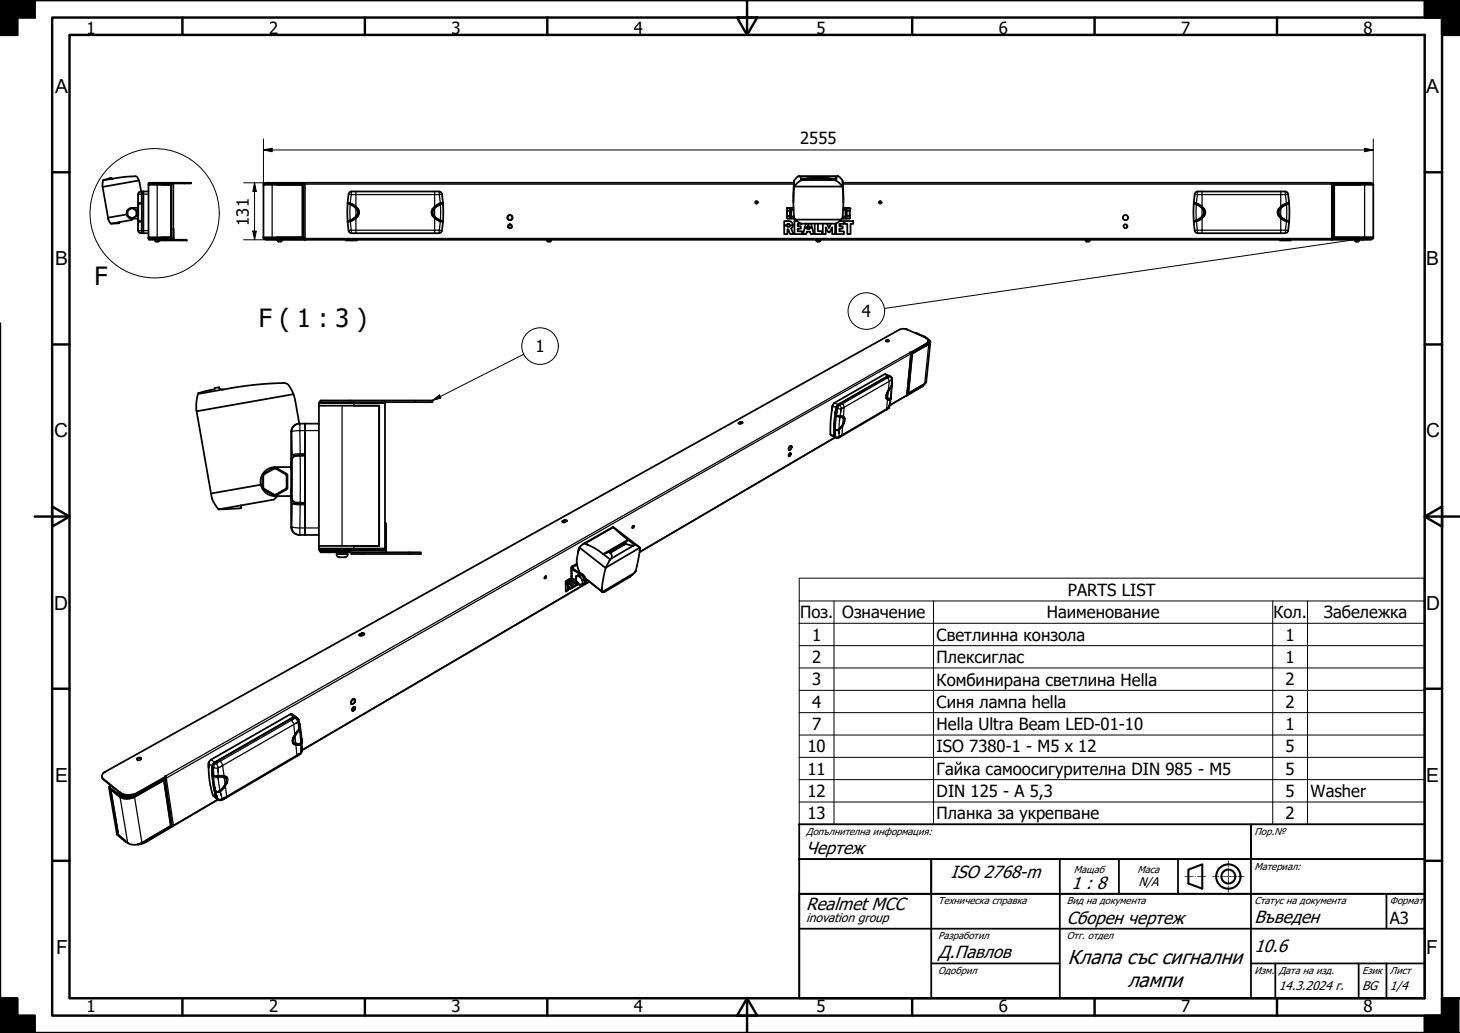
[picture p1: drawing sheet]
<svg xmlns="http://www.w3.org/2000/svg" width="420mm" height="297mm" viewBox="0 0 420 297" stroke-linecap="round" stroke-linejoin="round" font-family="sans-serif">
<!-- layer: Visible (ISO) -->
<g fill="none" stroke="#000" stroke-width=".51">
<path d="M29.5 53.7l1.6 8.9M29.7 51.9l-.2 1.8 10.5-1.8M32.4 51.4l-.4-.3-2.3 .8M32.4 51.4l4.1-.6 2.6-.1 .9 1.2 .6 3.2h2.1M32.4 51.4l-2.7 .5M39.7 59.8h-1.7a1.56 1.56 0 0 0-1.6 1.5 1.56 1.56 0 0 0 1.6 1.6h1.7M40.6 55.1a.88 .88 0 0 0-.9 .8v10.3a.88 .88 0 0 0 .9 .9M41.2 58.3v-3.2v12h1.5M41.2 58.5l-1.3 .2-.2 1.3M41.2 58.6v5M42.7 53.1h6.5v15.1h-6.5zM42.9 52.6l-.1 .2"/>
<path d="M42.9 52.6h12.1v.2h-12.1l-.2 .3M42.9 52.6v.2M46.5 53.1h2.7v15.1h-2.7M49.9 52.8v15.8l-7.2-.1M75.8 53.1h11.3v15.1h-11.3zM75.9 52.8l-.1 .3M75.9 52.8h11.5v15.8h-11.5M76.5 52.8v-.2h11.2v.2h-.3M79.6 53.1h7.5v15.1h-7.5M87.7 52.6h140.8M87.7 52.8h.1M87.8 52.6v.3h-.4"/>
<path d="M100 58.6v3.7l.2 1.4M100.1 58.3l-.1 .3M100.2 58.5l-.2 .1M100.3 55.8l-.2 2.6a4.6 4.6 0 0 1 2.8 1.8M101.2 55.1l-.6 .2-.3 .5M101.2 55.1h25.1l.6 .2 .3 .5 .3 2.5M102.6 59.8l.3 .4M124.9 59.8l-.3 .4M127.3 58.5l.2 .1M127.5 58.3l-.1 .1a4.4 4.4 0 0 0-2.8 1.8M127.5 58.3v.3M127.5 58.6v5"/>
<path d="M226.4 59.9v2.8M227.3 59.8h.4v3.1h-.4zM227.3 59.8l-.8 .1M227.7 59.8h.6M228.5 52.6l-.2 5.6M228.6 51.9v1.7M228.6 53.7a30.8 30.8 0 0 0 .1 9.2l.3 .2M228.6 53.6h13.8M229.8 50.7a.63 .63 0 0 1 .7 .7M229.8 50.7l-.2 .1a2.35 2.35 0 0 0-1.1 1.8M229.8 50.7h11.4M230.5 51.9l-1.1 .7-.8 1"/>
<path d="M230.5 51.4l4.4-.2 5.6 .2M230.5 51.4v.5M231.1 51.8h8.8M231.1 51.8l-.6 .1M232.3 51.4l-1.2 .4M232.3 51.4h6.4M238.7 51.4l1.2 .4M239.9 51.8l.6 .1M240.5 51.9l.8 .5 1.1 1.2M240.5 51.4v.5M241.2 50.7a.63 .63 0 0 0-.7 .7M241.2 50.7l.2 .1a2.35 2.35 0 0 1 1.1 1.8"/>
<path d="M242.5 53.7a30.8 30.8 0 0 1-.2 9.2l-.2 .2M242.5 51.9l-.1 1.7M242.5 52.6h152.1v.2M242.5 52.6l.2 5.6M242.7 59.8h.6M243.3 59.8v3.1h-1M243.3 59.8h.4v3.1h-.4M243.7 59.8l.9 .1-.2 2.9M343.5 58.6v3.7l.2 1.4M343.6 58.3l-.1 .3M343.7 58.5l-.2 .1M346.1 59.8l.3 .4"/>
<path d="M368.8 59.5l-.7 .7 .3-.4M370.9 58.5l.1 .1M371 58.3l-2.3 1.2M371 58.3l-.4-2.8-.8-.4h-25.1a.85 .85 0 0 0-.9 .7l-.2 2.6a4.6 4.6 0 0 1 2.8 1.8M371 58.3v.3M371 58.6v5M383.2 52.8h.1M383.2 52.6v.3h.4M383.3 52.6v.2h.3M383.6 52.8v15.8h11.5l.1-.4M383.6 52.8h11.5l.1 .3M383.9 53.1h11.3v15.1h-11.3z"/>
<path d="M391.4 53.1h-7.5v15.1h7.5M34.3 63.9l-2.4 .4M36.4 61.7l-5.3 .9 .2 .7a1.36 1.36 0 0 0 1.9 1l1.2-.1-.1-.3M36.6 60.7l.1 1.4 1.3 .7 1.3-.7v-1.4M36.8 60.5l-.2 .2M36.8 60.5l1.2-.7 1.2 .7M38.3 62.9l-.5 .4-3.5 .6M39.2 60.5l.1 .2M39.7 62.1l.2 1.4 1.3 .2M40.6 67.1h.1M41.2 63.8v3.3h-.5M42.7 68.5l.2 .4"/>
<path d="M42.7 68.2v.3M42.9 68.6l.2 .2M44.6 68.6v.2M44.7 69.2l.2 .3M44.9 68.9v.2M44.9 69.5h.6M45.6 68.9v.2M45.8 69.1l-1.2 .1M45.8 69.1v.1M45.8 69.2l-.3 .3M45.9 68.6v.2M46.2 68.9v.2h7.5v-.2h-10.8v-.1h7.1v.1"/>
<path d="M49.8 68.6l-.2 .2M49.9 65.8v3M75.8 68.2l.1 .4M79.9 68.6v.2M79.9 69.1h1.2M79.9 69.1v.1M79.9 69.2l.3 .3M80.2 68.9l-.1 .2M80.2 69.5h.6M80.8 68.9l.1 .2M81.1 69.2l-.3 .3M81.1 69.1v.1"/>
<path d="M81.1 68.6v.2M87.4 68.6h.4v.3M87.7 68.9v-.1h-11.2v.1h306.8M87.7 68.8h.1M99.6 68.9v.2h3.1v-.2M100 63.6l.1 .2M100.1 63.8l.2 2.5M100.2 63.7l-.1 .1M100.3 66.3l.3 .5 .6 .3M102.9 60.2l.3 1-.3 .7M102.9 61.9l-1.3 1.2-1.4 .6M102.9 61.9l-.3 .4"/>
<path d="M124.6 61.9l1.3 1.2 1.5 .6M124.6 61.9l.3 .4M124.6 60.2l-.3 .7 .3 1M127.4 63.7l.1 .1M127.5 63.8l-.3 2.5-.3 .5-.6 .3h-25.1M127.5 63.6v.2M127.5 63.6l-.2 .1M146.1 63l.7 .3 .6-.3-.6 .3zM146.2 62.9h-.1M146.3 62l.4-.2-.5 .4-.1 .7-.1-.5zM146.4 64.6h.3l-.4 .2v.5zM146.7 64.5v.1"/>
<path d="M146.8 64.5l.4 .3 .1 .5-.1-.5zM146.8 61.8l.6 .4v.7a.85 .85 0 0 0-.6-1.1zM146.8 64.5v.1M147.2 65.4l-.4 .2-.5-.2 .5 .2 .4-.2M157.4 69.2l.3 .3M157.4 69.1h1.2M157.4 69.1v.1M157.7 68.9l-.1 .2M157.7 69.5h.6M158.3 68.9l.1 .2M158.6 69.2l-.3 .3M158.6 69.1v.1"/>
<path d="M226.5 62.7l.1 .1M226.6 62.9h.7M226.9 63.6h-1.2v1.2h.9v-.5l.5 .1 .2 .4h.9l-.4-.9-.8-.3M227.7 65.7l.7 1.6h-1l-.6-1.4h-.2v1.4h-.9v-2.4h.9v.3h.5l.2-.3h.9l-.5 .8M227.7 62.9h1M227.7 60.4h.7M227.7 62.3h.8M229 63.1l1.5 1.2h10l1.6-1.2M229 63.1h13.1M229.4 63.6h-.8v3.7h2.3v-.8h-1.3v-.7h.9v-.7h-.9v-.7l1.2-.1M231.6 65.5h.8l-.1 .4h.7l-.1-.4h.8l.5 1.8h-.9l-.2-.7h-.9l-.2 .7h-.9zM231.9 64.3l-.3 1h.9l.1-.8 .2 .8h.9l-.3-1"/>
<path d="M234.5 64.3v3h2.1v-.8h-1.2v-2.2M234.9 69.1h1.2M234.9 69.1v.1M234.9 69.2l.3 .3M235.2 68.9l-.1 .2M235.2 69.5h.6M235.8 68.9l.1 .2M236.1 69.1v.1M236.1 69.2l-.3 .3M236.8 64.3v3h.8v-1.9l.8 1.4h.4l.7-1.4v1.9h.8v-3M238 64.3l.5 1.3 .6-1.3M241.6 63.6h1.2v.8h-1.2v.7h.9v.7h-.9v.7h1.3v.8h-2.3v-3.1"/>
<path d="M242.5 62.3h.8M242.6 60.4h.7M243.1 63.6h2.5v.8h-.8v2.9h-1v-2.9h-.7zM243.7 62.9h.8M312.4 69.2l.3 .3M312.4 69.1h1.2M312.4 69.1v.1M312.7 68.9l-.1 .2M312.7 69.5h.6M313.3 68.9l.1 .2M313.6 69.2l-.3 .3M313.6 69.1v.1"/>
<path d="M343.5 63.6l.1 .2M343.6 63.8l.3 2.8 .8 .5h25.1l.8-.5 .4-2.8M343.7 63.7l-.1 .1M346.4 60.2l.3 1-.3 .7M346.4 61.9l-1.3 1.2-1.4 .6M346.4 61.9l-.3 .4M368.1 60.2l-.3 .7 .3 1M368.3 68.9v.2h3.2v-.2M368.4 62.3l-.3-.4 .7 .7M368.7 62.6l.9 .7 1.3 .4M370.9 63.7l.1 .1M371 63.6v.2"/>
<path d="M371 63.6l-.1 .1M383.2 68.8h.1M383.3 68.8h11.3v.1h-11.3zM383.6 68.6h-.4v.3M389.9 68.6v.2M389.9 69.1h1.2M389.9 69.1v.1M389.9 69.2l.3 .3M390.2 68.9l-.1 .2M390.2 69.5h.6M390.8 68.9l.1 .2M391.1 69.1v.1"/>
<path d="M391.1 69.2l-.3 .3M391.1 68.6v.2M255 98l.8 .1M255.5 97.8a.31 .31 0 0 0-.4-.1 .31 .31 0 0 0-.1 .5h.6l.2-.1-.2-.2M260.9 94.7l.2 .1-1.2-.3-1.1 .3-228.5 127.1M261.1 94.8l4.9 2.1M263.5 95.8l2.5 1a1.71 1.71 0 0 1 1.3 1.5v-.1M266.3 97.1l-.3-.2a1.01 1.01 0 0 1 1 .8 1.01 1.01 0 0 1-.5 1.1l-4.4 2.6M266.6 99.3l-4.1 2.4-1.1 11.4 4-2.3M267 98.4l.1-.1-.6 .7-4.4 2.5 .1 .2M267.1 98.1v.2M267.2 97.8a.58 .58 0 0 1 .3 .5 .58 .58 0 0 1-.3 .5l.1-.1"/>
<path d="M267.2 97.6l-.2-.1a.77 .77 0 0 1 .7 .6 .77 .77 0 0 1-.4 .8l-4.8 2.8-1.1 11.4 4.7-2.7M267.3 98.3l-.1 .5-.6 .5 .2-.1M267.7 98.4l-1.1 11.4-.5 .6 .2-.1M56.6 118.3l4.1 23.6M57 113.3a12.1 12.1 0 0 0-.4 5l27.9-4.9M64.2 112l-1-.2-.1-.4-1.3 .2-.1 .3-3.6 .9-1.1 .3v.2M64.2 112a83.9 83.9 0 0 1 18.2-1.7 7.3 7.3 0 0 1 2.6 4.9l1.1 6.6M64.2 112l-7.2 1.3M91.8 116.7h17.3v40.3h-17.3zM92.1 115.6h32.4v-.4h-32.2v.4M92.1 115.7l-.3 .1v.9M92.3 115.3l-.4 .5"/>
<path d="M101.8 116.7h7.3v40.3h-7.3M110.8 115.6v42.4h-18.7M239.4 117.8l.2-1.1-.6 5.2 .1 3.2M240.3 119.5l-.3 3.8 .1-.9M240.3 119.3h.1M240.4 119.4h-.1M240.4 119.3l.3 .2M240.5 118.3l-.2 1 .3-2.1-.5 4.2-.1 4v-1M240.9 119.6l.5 .1M241.7 119.7h-.3h.7l.6 .3-.2-.1M254.5 107.6l-14.4 8.3-.5 .8v-.1M254.6 107.6l1.3 .5"/>
<path d="M255 117.9l-13.7 8 .4-.2M255.1 114.4l.3 .3-.2-.1M255.2 113.1l-.2 1.2M255.4 114.7l.1 .1M255.6 108.1l-14.4 8.3-.6 .8 .1-.1M255.7 112.3l-.5 .8 .1-.2M255.7 117.4l-.7 .5 .3-.2M255.7 108.1h.2M255.9 108.1l.6 .4 .2 .5v-.2M256 116.9l-.3 .5 .1-.1M256.2 114.8h-.7h.2M256.3 114.7l-.3 2.2 .1-1"/>
<path d="M256.6 111l-.9 1.3 .1-.2M256.7 110.8l-.4 3.9 .1-.9M256.7 109v1.8v-.9M260.9 113.7l-.1 .1M261.1 113.5l4.3-2.5-4.5 2.6M261.9 101.3v.1M262 101.5l-.1-.1 .2 .4M262.2 101.4l.1 .1M262.3 101.6l-1.2 11.9 1.1-11.8M265.7 110.9v-.1l-.5 .4-9.2 5.4M266 110.5l-.6 .5 .2-.1M75.1 139.4l-14.4 2.5 .3 1.5 .4 .9 1.5 2.2 6.5-.4-.1-.8"/>
<path d="M78.8 134.5l-3.2 2-.1 3.7 .4 .6 2.9 1.7h.7M79.5 134.5l2.9 1.7 .3 .6v3.6l-3.2 2.1M79.5 134.5h-.7M83.8 134.3h-4.7a4.2 4.2 0 0 0-4.1 4.2 4.2 4.2 0 0 0 4.1 4.1h4.7M83.8 124.1v27.4M86.1 121.8a2.34 2.34 0 0 0-2.3 2.3M86.1 121.8h5.7M87.8 130.5v-8.7v32h4M87.8 130.9h-1.4a1.84 1.84 0 0 0-2.3 1l-.3 3.1M87.8 131.1v13.4M212.6 121.6l.3 .3 .7-.3M213 121.5l-.4 .2"/>
<path d="M213.1 121.4l.5 .2a.34 .34 0 0 0-.2-.4 .34 .34 0 0 0-.4 .1l-.4 .2M227.5 130.4l-.2 .5-.3 .3M227.6 130.5a.43 .43 0 0 0-.6 .1 .43 .43 0 0 0 .2 .6l.4-.6M227.7 128.3l-.2 .7-.5 .4M227.8 128.4v.2a.41 .41 0 0 0-.4-.4 .41 .41 0 0 0-.4 .5 .44 .44 0 0 0 0 .7 .44 .44 0 0 0 .7-.4l.1-.4M239.1 125.2l1.5 .7M240 123.5v1.9v-.9M240 123.3l.4 .3M240 125.4l.1 .2M240.1 123.4l-.1 .1M240.4 125.8l-56.4 33M240.5 123.6l.5 .1"/>
<path d="M241.2 123.5l-.1 .1M241.3 125.9h-.7h.1M242.7 120l.1 .1M242.8 121.6l-.7 1-.9 .9 .2-.1M242.8 120.3l.2 .5-.2 .8v-.2M69.3 145.3l-6.4 1.2M79.9 142.6l-1.1 1.1-9.5 1.6M83.8 140.7v1.4a2.57 2.57 0 0 0 1.1 2.5l2.9 .2M87.8 145.1v8.7h-1.5a2.35 2.35 0 0 1-2.5-2.3M91.8 157.7v.1M91.8 157v.7M91.8 157.8l.5 .9"/>
<path d="M91.8 157.6l.3 .4M92.3 158l.5 .3M96.8 158v.3M96.9 159.4a.79 .79 0 0 0 .8 .8h1.6M96.9 159.4h3.1a.79 .79 0 0 1-.8 .8M97.6 158.8l-.1 .5M99.3 158.8l.1 .5M100.1 158v.3M101.1 158.8v.5h20v-.5h-28.8v-.5h18.8v.5M110.6 158l-.5 .3M110.8 150.5h.3v7.3M111.1 157.8l-.1 .5"/>
<path d="M161.9 149.9a.38 .38 0 0 0 .2 .4 .38 .38 0 0 0 .4-.1l.5-.3M161.9 149.8l.6-.3a.31 .31 0 0 1 .4 0 .31 .31 0 0 1 .1 .4l.1-.1M162.4 149.7l-.5 .3M162.5 149.7l.6 .1M166.3 159l.3-1a8.4 8.4 0 0 0 .2 6.6l-.2-.4M166.6 157.7v.3l.2-.6 7.5 5.8M167.7 156.5l-.9 .9 .1-.2M168.4 156.3l-.7 .2 .1-.1M169.1 156.6l-.7-.3a18.7 18.7 0 0 1 5.2 3l2 1.6 .4-.4M175.2 158.7l-1.5 .6M175.7 159.1l.3 .4v1M176.4 151.5l-8.6 4.9"/>
<path d="M176.4 151.5l4.3 3.7-.6-.5M176.4 151.5l7.4 5.7M179.2 156.8l.9-.5-4.5 2.7 4.5-2.7 2.1 .6h-.3M179.8 156l-4.6 2.7 .9-.6M180.7 155.2h.1M180.7 155.2l-.9 .8 .3-.2M180.7 155.2l2 1.5M182.3 151.3l-.4 .5M182.4 151.3v.1a.26 .26 0 0 0-.4 0 .26 .26 0 0 0 .2 .4l.2-.4M182.7 156.7l.9 .3 .5 .5-.1-.1M182.7 156.7l-6.7 3.8M184.1 158.4l.1-.8-1.3 6.6"/>
<path d="M184.2 157.6l-9.9 5.6M157.1 165.8l-.4 .5M157.2 165.8v.1a.27 .27 0 0 0-.4 0 .27 .27 0 0 0 .2 .4l.2-.4M163.3 167.8l.2 .2M163.3 167.2l.1 .1M163.3 167.6l.2 .1M163.3 168.5l.2 .1M163.3 169.7h.2M163.6 167.1l-.3 .1v.4l-.5 .3M163.6 168.5h-.3v1.2l-.5 .3M163.7 167.1h-.1M163.7 167.1l.2 .1"/>
<path d="M163.9 167.6l-.4 .4v-.2l-.7 .4v1.9l.7-.4v-1.1l.1-.1 .4 .9 .7-.4-.6-1.1M163.9 167.5l.7-.4-.4 .9 .1-.2M164.1 167.9l.5 1-.6 .4M164.4 166.5l.1 .4M164.4 163.3v2.5l.3 .5-.2-.1M164.4 167.4v-.2l-.3 .7M164.5 166.9l-.6 .5-.1-.3M164.5 166.9l-.6 .3M164.5 163l.2-.1a.44 .44 0 0 0-.3 .4 .44 .44 0 0 0 .2 .4l2.7 1.6M164.6 166.8v.2a.51 .51 0 0 0-.3-.6 .51 .51 0 0 0-.6 .2l-.9 .5v1l.7-.4 .1-.6M164.6 168.9l.1 .1M164.7 166.3l1.1 .6"/>
<path d="M164.9 166.4v2.5l1.6-1M164.9 163.6l2.7 1.5M165.4 167.2h.2M165.8 167.1v-.2l-.4 .3 .2 .7M165.8 167.1l.8 .9M165.9 167.1l-.3 .1v.7l.6-.4M166 162.1l-1.3 .8M166.1 162.4l-1.3 .7v.4M166.4 167.7v.2l-1.5 .8M166.4 167.9l.1 .1M166.4 165.4l-.6 .3v1.2M166.4 165.3v.1"/>
<path d="M166.7 164.5v.1M167.3 165.3h-.9M167.4 165.4l.9 1.1M167.5 165.4l-.2-.1a1.76 1.76 0 0 1 .7 2.7h-.2M167.8 165.2l-.2-.1 .5 .5a1.42 1.42 0 0 1 0 2.3M168.2 167.8l-.6 .3h-.9M168.3 166.6v1.1M168.7 166.8l.2-.1 4.5 3.5M168.8 166.6l4.5 3.6-.1-.1M169.6 167.3l-82.8 48.5M174.3 163.3l-1.2 6.7 .1-.9M175.4 161.1l.2-.2-1.3 2.3"/>
<path d="M181 166l-7.1 4.2-.5 .1M182.6 164.7l-1.6 1.3 .4-.3M182.6 164.7l-9.3 5.5M182.8 164.5l.1-.3-.3 .5M103.5 182.4a.4 .4 0 0 0 .2 .5 .4 .4 0 0 0 .5-.1l.5-.3M103.6 182.4l.5-.3a.41 .41 0 0 1 .5-.1 .41 .41 0 0 1 .2 .4M104.1 182.3l-.6 .3M104.2 182.2l.6 .1M40.4 217.9h.1a.58 .58 0 0 0-.7-.1 .58 .58 0 0 0-.3 .8 .6 .6 0 0 0 .8 0 .6 .6 0 0 0 .2-.7M40.6 218.2a.77 .77 0 0 0-1.2 .2l.1-.1M83.4 205.5l-22.7 12.9-.5 .5-.2 .6v-.2M83.6 205.4l-.2 .1 .6-.2 1.2 .8"/>
<path d="M84.4 212.2a1.1 1.1 0 0 0 .1 1.4l-.1-.1M84.5 213.6h.1M84.5 206.2l-22.7 13-.5 .5-.2 .6v-.2M84.6 213.7l-.1-.1 .3 .2M84.7 206.1l-.2 .1 .7-.1M84.9 211.3l-.5 .9 .1-.2M85.2 206.1l.7 .9v-.2M85.3 217.5l-21.4 12.5 .6-.3M85.9 207l.5 2-.2-1M86.2 209.5l-1.3 1.8 .1-.3M86.4 209.3l-.2 .2 .1-.1M86.4 209l.4 4.5v-1.1"/>
<path d="M86.4 216.8l-1.1 .7 .6-.3M86.7 213.8l-1 .2-.9-.2 .2 .1M86.8 213.6v2.4l.1-1.1M86.8 213.6v.1M86.8 216l-.4 .8 .2-.2M86.8 213.5v.1M101.1 202.4h.1M101.1 202.3l.1 .1M101.3 204.2v.1M101.3 201.3l.2-.2a.95 .95 0 0 0-.5 1.3M101.4 204.3h.1M101.4 204.3v.1"/>
<path d="M101.5 201.1v.1M101.5 201.2a.91 .91 0 0 0-.4 1.1l-.1 .1M101.6 203.5l.1-.1-.4 .5v.4M101.6 201.2a.42 .42 0 0 1 .5-.1 .42 .42 0 0 1 .1 .6v-.2M101.7 203.4h.1M101.7 203.5l-.4 .7M101.7 201.1l-.1 .1a.4 .4 0 0 1 .5 0 .4 .4 0 0 1 0 .5M101.7 203.4h.4l.1 .4v-.1M101.8 201l.2 .1M101.9 203.4l.2 .1 .1 .3M101.9 203.3h.1M102 202l.1-.2a.83 .83 0 0 1-1 .6"/>
<path d="M102 201.1l.1 .1M102.1 204l-.7 .3M102.1 201.8h.1a.83 .83 0 0 1-1.1 .6l.1 .1M102.1 203.9h.1M102.2 203.8h.1M102.2 203.9l-.7 .5M29.3 223.4l.4 .7-.1-.1M29.7 224.1l4.8 3.9M30 222.1l.3-.2a1.21 1.21 0 0 0-.6 2.1l4.8 3.8M31.3 226.4l2.4 13.6M31.9 225.9l-.6 .4M33.7 228.5l-1.9-1.6 2.3 13.2 1.8 1.5"/>
<path d="M33.7 240h.1M34 228.7l-.3-.2a6 6 0 0 0 6.2 0l7.3-4.2 2 13.2-7.2 4.1M34.8 228.1l-.3-.3a5 5 0 0 0 5.2 0l7.9-4.4v-.2v.3l-7.8 4.5a5.1 5.1 0 0 1-5.3 0l.3 .2M38.4 229.3l.3-.1a4.1 4.1 0 0 1-4.2 0l-2.7-2.3 2.3 13.2 2.6 2.2M38.4 229.1a3.6 3.6 0 0 1-3.5 0l.2 .1M38.7 229.2l8.5-4.9 2 13.2-8.3 4.8a4 4 0 0 1-4.2 0l.3 .2M47.3 223.7l2.2 13.8M47.4 223.7h.3M47.6 223.2l.2 .4M47.6 223.4l.1 .3M47.7 223.7h.2M47.8 223.8h-.3"/>
<path d="M49.7 237.4l-7.7 4.6-1.3 .5 .5-.2M49.8 237.5l.1-.2-7.9 4.8-1.2 .5-1.3 .3 .4-.1M60 220.8v-1.3a24.2 24.2 0 0 0 1.4 9.3l-.1-.1M61.1 221.5v1.2v-2.4a27.9 27.9 0 0 0 1.2 9.1l-.6-2M61.1 222.7h.1M61.1 222.9l.6 4.3-.2-1M61.1 222.8l.4 .2M61.4 228.8l1.4 1.1-12.9 7.6M61.6 223.1l-.1-.1 .7 .3M61.7 227.2v.1M61.7 227.3l.4 .2M61.8 227.3l-.1 .1"/>
<path d="M62.2 227.6l-.1-.1 .7 .2M62.3 229.4v.1M62.4 223.2l-.1 .1M62.7 223.2h-.3h1.8M63 230l-.2-.1 .4 .2 .7-.1M63.1 227.5l-.3 .2 .1-.1M64.4 223.2h-.2a1.19 1.19 0 0 1 .9 1.8l.1-.2M65.1 225l-.8 1.4-1.2 1.1 .2-.2M33.7 240l2.3 1.9M36.2 242l-.2-.1 .9 .5M42.1 241.9l-1.8 .7 .5-.1"/>
<circle cx="217.7" cy="58.2" r=".37"/>
<circle cx="253.3" cy="58.2" r=".37"/>
<circle cx="323.9" cy="65.1" r=".56"/>
<circle cx="323.9" cy="62.6" r=".75"/>
</g>
<!-- layer: Visible Narrow (ISO) -->
<g fill="none" stroke="#000" stroke-width=".36">
<path d="M37.9 59.8v.1M37.9 59.9h.1M37.9 59.9l-1.1 .6M38.1 59.8l1.1 .8M39.7 60l.1-1.1v4.3l-.1-1.1M40 58.4h-.2l.3 .1M40.1 58.6l-.3 .3 .1-.2M40.1 58.5l.6 .1v5M40.7 58.3l-.7 .1 .1 .1M40.7 58.3v-2.5l-.9 .1v3.5M40.7 58.3v.3h.5M40.7 58.3h.5"/>
<path d="M42.7 55.8h-2v-.7a1.09 1.09 0 0 0-1 .9M42.7 52.9h7.2M45.2 53.1v15.1M46 52.6v.2M46.5 52.8v.3M53.1 52.6v.2M75.8 52.9h11.6M78.3 53.1v15.1M79.6 52.6v.5M100 58.6l.4-.1 .4 .4-.5-.3M100.1 58.3l.3 .2 .4-.1h-.4M100.3 55.8l.8 .2-.3 2.4 1.6 .9"/>
<path d="M101.2 55.1l-.1 .9h1.3v-.9M102.4 60l-1.6-1.1v4.3l1.6-1.1M102.4 59.3l-.1 .2M102.4 60v2.1M102.4 59.3l.7 .8M102.6 59.8l-.2 .2M124.9 59.8l.2 .2M125.1 60l1.6-1.1v4.3l-1.6-1.1M125.1 59.3l.1 .2M125.1 55.1v4.2M125.1 60v2.1M125.1 59.3l-.7 .8"/>
<path d="M126.3 55.1l.1 .9h-24v3.3M127.2 55.8l-.8 .2 .3 2.4-1.6 .9M127.5 58.3l-.4 .2-.4-.1h.4M127.5 58.6l-.4-.1-.4 .4 .5-.3M226.6 59.8v.7M227.3 59.8l-.9 .1M228.3 59.8v.6M228.5 52.9h-140.7v15.7h295.4v-15.7h-140.6M229.8 50.7h11.4M230.5 51.4h.4M240.2 51.4h.3M242.7 59.8v.6"/>
<path d="M243.7 59.8l.9 .1M244.5 59.8v3.1M343.5 58.6l.4-.1 .4 .4-.5-.3M343.6 58.3l.3 .2 .4-.1h-.4M343.8 55.8l.8 .2-.3 2.4 1.6 .9M344.7 55.1l-.1 .9h1.3v-.9M345.9 60l-1.6-1.1v4.3l1.6-1.1M345.9 59.3l-.1 .2M345.9 60v2.1M345.9 59.3l.7 .8M346.1 59.8l-.2 .2M368.4 59.8l.2 .2"/>
<path d="M368.6 60l1.6-1.1v4.3l-1.6-1.1M368.6 59.3l.1 .2M368.6 55.1v4.2M368.6 60v2.1M368.6 59.3l-.7 .8 .4 .3M369.8 55.1l.1 .9h-24v3.3M370.7 55.8l-.8 .2 .3 2.4-1.6 .9M371 58.3l-.4 .2-.4-.1h.4M371 58.6l-.4-.1-.4 .4 .5-.3M383.6 52.9h11.6M391.4 52.6v.5M392.7 53.1v15.1"/>
<path d="M36.6 60.7v1.3M36.8 62.2l1.1 .6M36.8 62v.1M36.8 60.6v.1M37.9 62.7h.1M39.1 60.6l.1 .1M39.2 62l-.1 .1M39.2 62.2l-1.1 .6M39.2 62h.1M39.2 60.5v.1M39.3 60.7l-.1 1.3M39.7 66.2a1.04 1.04 0 0 0 1 .9v-.8h2"/>
<path d="M39.8 62.8v3.4l.9 .1v-2.5M39.9 63.4l-.1-.2 .3 .3M40.1 63.6l-.3 .2h.2M40.1 63.6l-.1 .2h.7M40.7 63.6h-.6M40.7 63.6v.2M40.7 63.8h.5M40.7 63.6h.5M44.6 69.2h1.2M44.9 69.1h.7M46 68.8v.1M46.5 68.2v.3h-3.8"/>
<path d="M47.5 68.9v.2M49.9 68.5l-3.4 .1M49.9 68.6h.1M52.5 68.9v.2M75.8 68.5h11.6M79.6 68.2v.4M79.6 68.8v.1M79.9 69.2h1.2M80.2 69.1h.6M100.3 63.5l.5-.3-.4 .4h-.4M100.4 63.8h.4l-.4-.2-.3 .2M100.8 68.9v.2"/>
<path d="M101.5 68.9v.2M102.3 62.6l.1 .2M102.4 60l.3 .4M102.4 62.8l-1.6 1 .3 2.4-.8 .1M102.4 62.8v4.3M102.4 62.1l.2 .2M102.7 60.3a1.22 1.22 0 0 1 0 1.5M102.7 61.8l-.3 .3M102.7 61.8l.4 .3M103.1 60.1l.3 1.2-.3 .8M103.1 62.1l-.7 .7M103.1 60.1l-.4 .3"/>
<path d="M124.4 60.1l.4 .3M124.4 62.1l.7 .7M124.4 60.1l-.3 .8 .3 1.2M124.8 61.8l-.4 .3M124.8 61.8l.3 .3M124.8 60.3a1.22 1.22 0 0 0 0 1.5M125.1 62.8l1.6 1-.3 2.4 .8 .1M125.1 67.1v-.9h1.3l-.1 .9M125.1 62.8v3.4h-24l.1 .9M125.1 62.1l-.2 .2M125.1 60l-.3 .4M125.2 62.6l-.1 .2"/>
<path d="M127.1 63.8h-.4l.4-.2 .4 .2M127.2 63.5l-.5-.3 .4 .4h.4M157.4 69.2h1.2M157.7 69.1h.6M226.4 62.1l.9 .1M226.4 62.7l.9 .1M226.6 60.5l-.2 .1M226.6 60.5l-.2 .2M226.6 60.5h.7M227.3 60.7h-.7l-.2 1.3M227.3 62h-.7v.9M228.3 62.3v.6"/>
<path d="M234.9 69.2h1.2M235.2 69.1h.6M242.7 62.3v.6M243.7 60.5l.9 .1M243.7 60.7h.9M243.7 62h.9M244.6 62.1l-.9 .1M244.6 62.7l-.9 .1M312.4 69.2h1.2M312.7 69.1h.6M343.8 63.5l.5-.3-.4 .4h-.4M343.9 63.8h.4l-.4-.2-.3 .2"/>
<path d="M345.8 62.6l.1 .2M345.9 60l.3 .4M345.9 62.8l-1.6 1 .3 2.4-.8 .1M345.9 62.8v4.3M345.9 62.1l.2 .2M346.2 60.3a1.22 1.22 0 0 1 0 1.5M346.2 61.8l-.3 .3M346.2 61.8l.4 .3M346.6 60.1l.3 1.2-.3 .8M346.6 62.1l-.7 .7M346.6 60.1l-.4 .3M367.9 60.1l-.3 .8 .3 1.2"/>
<path d="M368.3 60.3a1.22 1.22 0 0 0 0 1.5M368.3 61.8l-.4 .3 .7 .7M368.3 61.8l.3 .3M368.6 62.8l1.6 1-.3 2.4 .8 .1M368.6 67.1v-.9h1.3l-.1 .9M368.6 62.8v3.4h-24l.1 .9M368.6 62.1l-.2 .2M368.6 60l-.3 .4M368.7 62.6l-.1 .2M369.6 68.9v.2M370.2 68.9v.2M370.6 63.8h-.4l.4-.2 .4 .2"/>
<path d="M370.7 63.5l-.5-.3 .4 .4h.4M383.6 68.5h11.6M389.9 69.2h1.2M390.2 69.1h.6M391.4 68.2v.4M391.4 68.8v.1M263.6 95.8l2.4 1M266 96.8a1.19 1.19 0 0 1 1.1 .8 1.19 1.19 0 0 1-.4 1.3l-.1 .1 .1-.1M266 96.8h.1M266.5 98.8v.2M266.6 99l-4.3 2.5M266.6 99v.1"/>
<path d="M266.6 99.1l-4.3 2.5M266.6 99.1v.2M267.3 98.4v-.1l-.7 .8M267.3 98.9l-1.2 11.5M91.8 116h19M98.4 116.7v40.3M100.6 115.2v.4M101.8 115.6v1.1M119.5 115.2v.4M239.6 116.7l1.4 .7-.3 2.1 .2-1.1M240.1 115.9l1.5 .7M240.3 119.5l.4 .2"/>
<path d="M240.3 119.3l.4 .3M240.7 119.7l.6 .1h-.2M240.7 119.7l-.3 3.8v-.9M240.9 119.5h-.2l.6 .2M241.3 119.8l.3 .1M241.3 119.7v.1M241.4 119.7l1.2 .5M241.6 116.6l.3 .3 .2 .6v-.1M241.6 116.6l-.6 .8 .1-.2M241.7 119.6l-.3 .1M241.8 119.7l-.2-.1 .8 .2M241.9 118.6l.2-1.1-.3 2-.3 .1"/>
<path d="M242.5 116.2l-.1-.1 .3 .4 .2 .6M242.5 117.4l.4-.3a1.66 1.66 0 0 1-1.9 .3l.2 .1M242.7 119.8l-.3 .1M242.8 119.9l-.1-.2 .4 .4M242.9 117.1l-.2 2.6-.9-.2h.2M254.5 107.6l1.5 .7-.7 .4 .4-.2M255.1 114.6l.3 .4-.1-.1M255.1 114.4v.1M255.2 117.5l-.2 .3M255.2 117.5l-12.9 7.6M255.2 113.1h.1M255.2 113.1l-.2 1.4"/>
<path d="M255.2 113.1h.2M255.2 114.3h-.1M255.3 108.7l-13.7 7.9 .4-.2M255.4 114.7v.2M255.4 114.5h-.2M255.4 112.7l.1 .1M255.5 108.8l-.2-.1 .5 .5 .1 .5M255.5 114.8h.1M255.5 114.5l.7 .3M255.6 112.8l-.2 1.6-.2-.4 .2-.9-.1 .2M255.6 112.8l-.2 .3M255.7 112.3h.1"/>
<path d="M255.8 117.2l.1-.1-.2 .3M255.9 109.7l-.2 2.6-.5 .8 .2-.3M255.9 109.7l-13 7.4M255.9 117l-.7 .5 .3-.2M256 115.1h.2l-.8-.1-.2 2.5M256 116.5l4.9-2.9 1.2-11.8-214.2 121.9 2 13.6 12.8-7.5M256.1 108.3h.1M256.1 108.4l.5 .7-.1 1.9 .1-.9M256.2 114.8v.2M256.3 114.9h.1M256.2 109.4l.4-.2-.7 .5M256.3 115l-.4 2.1 .1-1"/>
<path d="M256.3 114.7h.1M256.4 111.5l.1-.1-.9 1.4M256.5 111h.1M256.5 111l-.8 1.3 .2-.4M256.6 111v.3M256.6 111.1l-.4 3.6 .1-.9M256.6 110.9h.1M256.7 110.8l-.1 .1M256.7 109l-.1 .1M261.9 101.4l-214.3 121.8M265.3 111.1l-.1 .1M265.4 111h.1"/>
<path d="M265.4 111l-4.2 2.5M265.4 110.8v.2M266 110.5l-.6 .5 .2-.1M75.5 136.8h.3M75.8 136.8v3.4h-.3M76 136.5l-.1 .3M78.8 134.5l.2 .3-3 1.7-.2-.3M79.3 134.8h-.3M79.5 134.5l-.2 .3 2.9 1.7M82.2 136.5l.2 .3M82.4 136.8h.3M82.4 136.2l-.2 .3"/>
<path d="M82.4 136.8v3.4M83.8 135l.3-3v11.6l-.3-2.9M84.6 130.6h-.5l.7 .4M84.7 131.3l-.6 .7 .1-.4M84.9 131l-.2 .3 1.7-.2v13.4M86.4 130.5l-1.8 .1 .2 .4M86.4 130.5l-.1-6.7-2 .2-.3 .1 .1 6.5-.3 2.7M86.4 130.5v.6h1.4M86.4 130.5h1.4M91.8 123.8h-5.5v-2a2.35 2.35 0 0 0-2.3 2.3h-.2M212.6 121.5v.2M213 121.3v.2"/>
<path d="M227.5 128.2l-.2 .1M239 124.8l1.4 .7M240 123.5l.4 .2M240 123.3l.4 .2M240.3 125.7l-56.3 33M240.4 123.7l.6 .1h-.1M240.4 123.7v1.8v-.9M240.4 123.5h.1M240.4 125.5h1.1l-.2 .1M240.4 125.5l.1 .3M240.4 123.6h.1M240.5 123.6l.5 .1"/>
<path d="M241.3 123.7l-.3 .1M241.3 123.4l-.1 .1M241.4 124.6v-.9l-.1 2.1M241.6 120.8l.1-.8-.3 3.3-.3 .3M242.3 122.8l.2-.3-1.1 1.2h-.2M242.3 125.1l-.1 .3M242.3 125.1l-.8 .4 .4-.2M242.3 122.4h.2M242.6 121.9h.1M242.5 121.9l-1.1 1.4 .2-.1M242.7 120v.2M242.8 121.6h.1"/>
<path d="M242.7 121.6l-.2 .3M242.8 121.6l.1 .1M242.8 121.9l.2-.2-.5 .8-.2 2.6M242.8 121.4l-.1 .2 .2-.9-.2-.4-.2 1.6M243 120.1l-.2 .3M243.1 120.2l-.1 1.5M75.8 140.8l.2-.3 3 1.7-.2 .3M75.9 140.2l.1 .3M79 142.2h.3M79.3 142.2l.2 .3M82.4 140.2l-.2 .3M82.4 140.8l-.2-.3-2.9 1.7"/>
<path d="M82.4 140.2h.3M83.8 151.5h.2a2.35 2.35 0 0 0 2.3 2.3v-2h5.5M83.8 142.3l.3 2.7v6.6l2.2 .2 .1-6.7M84.2 144l-.1-.4 .6 .7M84.8 144.6l-.7 .4h.5M84.8 144.6l-.2 .4 1.8 .1M86.4 144.5l-1.7-.2 .2 .3M86.4 144.5v.6M86.4 145.1h1.4M86.4 144.5h1.4M96.9 159.4h3.1M97.6 159.2h1.7"/>
<path d="M100.6 158.3v.5M101.8 157v.7h-10M104.5 158.8v.5M110.8 157.7h-9v.3M110.8 157.8h.3M117.8 158.8v.5M161.9 149.8v.2M162.4 149.6v.1M176.5 151.7l-8.1 4.6M180.7 155.2l-7.2 4.1M164.6 163.7l.1 2.6M164.9 163v.6"/>
<path d="M165.8 165.8v.1M165.8 165.8v1.1M165.8 167l.8 1M165.9 165.7v.1M166.4 165.3l-.5 .4M166.6 165.8h.1M166.6 165.8h-.7M166.6 165.6v.2M166.7 168.1h.1M166.6 168h.1M166.7 165.6l-.8 .1M166.7 165.6l.2 .1"/>
<path d="M166.7 168.1h.9M166.8 165.7l.7 1.1M166.9 165.7l.7 1M167.2 165.3l-.5 .3M167.4 165.4l-.5 .3M167.5 166.8h.1M167.6 168h.1M167.6 165.1l-.3 .2M167.6 166.7l-.1 .1M167.7 166.9l-.1 1.1M167.7 166.8v.1M167.7 168.1h.1"/>
<path d="M167.7 166.9v1.1l.6-.4M168.2 166.4l-.6 .3M168.3 166.6l-.6 .3M169.5 167.2l-82.7 48.5M103.6 182.4v.1M104.1 182.1v.2M60 219.5l1.4 1.1 .1 2.4-.1-1.2M60.7 218.4l1.5 1.1M62.2 219.5l.6 1.3v-.2M62.2 219.5l-.5 .5-.3 .6 .1-.2M63.5 219l-.1-.1 .7 1.2M83.4 205.5l1.5 1-1.1 .6 .6-.3"/>
<path d="M83.8 207.1l-21.6 12.4 .6-.3M84 207.2l-.2-.1 .7 1.3M84.4 212.2h-.1a1.33 1.33 0 0 0 .2 1.8l-.2-.2M84.4 212.2l.2 .1M84.5 214l.7 .3-.3-.1M84.5 208.4l.3 2.8-.5 1 .2-.3M84.5 208.4l-20.4 11.7M84.6 211.7l.2 .1M84.7 213.6h-.2v.3M84.9 211.3h.1M84.9 211.8l.2 1.9a.9 .9 0 0 1-.4-1.4l-.1 .2M84.9 211.8l-.2 .5"/>
<path d="M85 213.7l-.2 .1M85 206.6l-.1-.1 .7 .9 .5 2.2-.2-1M85.1 206.4l-.2 .1 .7-.1M85.1 208l.6-.4-1.2 .8M85.1 213.9l.1 .3M85.3 213.7h-.2h1.5v.4M85.4 217.1v.4M85.4 217.1l-20.2 11.9M85.9 207l-.2 .6 .1-.1M86 210.2l.2-.2-1.3 1.8M86.2 214.3l.4-.1-1.4 .1 .2 2.8M86.3 209.5l-.1 .4"/>
<path d="M86.4 209.4h.1M86.4 209.3l-1.6 1.9 .3-.4M86.4 209v.1M86.4 209.5v-.1l-.2 .6 .4 3.7-.1-.9M86.4 209.2v.2M86.6 216.5l-.2 .3M86.8 213.9h.1M86.8 213.9l-.2 .3v2.2v-1.1M86.8 216.1l-1.4 1 .6-.3M86.8 213.5l-.1 .2M29.7 224v.1M31.3 226.4l2.4 1.8"/>
<path d="M31.5 226.2l2.2 1.9M33.7 228.2a6 6 0 0 0 6.2 0l-.4 .3M33.7 228.2v.3M33.7 240l2.2 1.9M33.7 228.1v.1M34.5 227.8v.2M34.5 229.2l2.2 13.1-.8-.4 .3 .1M38.7 229.2l2.2 13.1M39.7 227.8l.1 .2M39.8 228.1l.1 .1M39.9 228.2v.3M47.4 223.7l-7.6 4.4a5.9 5.9 0 0 1-6.1 0l.4 .2"/>
<path d="M47.4 223.7h-.1M47.5 223.9l-7.6 4.3M49.6 237.5l-7.5 4.4M61.1 222.7l.4 .3M61.1 222.9l.4 .3M61.2 228.6l1.5 1.1M61.5 223h.1M61.5 223.2l.7 .2h-.2M61.5 223.2l.6 4.3-.3-1.1M61.5 223v.1M61.6 223h-.1l.7 .2M61.7 227.2l.4 .4"/>
<path d="M61.7 227.4l.4 .3M62.1 227.7l.7 .1-.2 .1M62.1 227.7l.6 2-.3-1M62.2 223.3v.1l.6 .1h-.1M62.2 227.6l.5 .1M62.4 223.3h-.1l.5 .2 1.7 .2-.2-.1M62.7 229.7l.7 .2 .6-.2-.2 .1M62.7 229.7v.1M62.7 223.1l-.3 .1M62.8 221.9v-1.1v2.3l-.6 .1h.2M62.8 227.7v.1M62.9 224.5l-.1-1 .5 3.8-.6 .4 .2-.1"/>
<path d="M63.2 227.4l.1-.1-.2 .2M63.3 227.8h-.5M63.4 220.5l.7-.4a2.1 2.1 0 0 1-2.7 .5l.2 .1M63.6 228.7l-.2-1 .5 2.3M64.1 220.1l.4 2.9-1.7 .1 .4-.1M64.4 223.1l-.2 .1M64.5 226.6l.4-.5-1.1 1.3-.4 .3h-.5h.1M64.5 223.3l.1 .3M64.6 226l.2 .1M64.7 223.1l-.2-.1 .7 .3M64.9 225.5h.1M64.8 225.5l-1.5 1.8 .2-.2"/>
<path d="M65.1 224.8l-.1 .3a.92 .92 0 0 0-.5-1.4l.3 1.8M65.1 223.4h-.3l.1 .3M65.1 225l-.3 .5M65.1 225l.2 .1M65.2 225.4l.2-.3-.5 1 .3 2.9M65.2 229v.3M65.2 229l-1.2 .7 .6-.4M65.3 223.5l-.1-.2a1.41 1.41 0 0 1 .2 1.8M35.9 241.6v.3M35.9 241.9h.1M42 242v.1M42 241.6l.1 .3"/>
<path d="M42.1 241.9h.1M42.1 241.9l-1.5 .6 .4-.2"/>
</g>
<!-- layer: Visible (ISO) -->
<g fill="#000">
<circle cx="226.4" cy="59.9" r=".25"/>
<circle cx="230.5" cy="51.4" r=".25"/>
<circle cx="240.5" cy="51.4" r=".25"/>
<circle cx="244.6" cy="59.9" r=".25"/>
<circle cx="101.9" cy="203.3" r=".25"/>
<circle cx="47.4" cy="223.7" r=".25"/>
</g>
<!-- layer: Hatch (ISO) -->
<g fill="#000">
<path d="M0 0h10v5h-5v5h-5z" fill-rule="evenodd"/>
<path d="M410 0h10v10h-5v-5h-5z" fill-rule="evenodd"/>
<path d="M0 287h5v5h5v5h-10z" fill-rule="evenodd"/>
<path d="M410 292h5v-5h5v10h-10z" fill-rule="evenodd"/>
</g>
<!-- layer: Symbol (ISO) -->
<g fill="none" stroke="#000" stroke-width=".29">
<path d="M391.9 68.1l2.6 .1-2.4 .9zM394.5 68.2l-140 20.5M124.5 115.2l2-1.6 .4 .9zM150.7 101.9l-26.2 13.3M230 172.8v-6.5h179.9v6.5M230 172.8h179.9v6.4M230 172.8v64.2h179.9v-57.8M230 179.2h179.9M240 172.8v64.2M268.6 172.8v64.2M366.3 172.8v64.2M376.3 172.8v64.2"/>
<path d="M230 185.7h179.9M230 192.1h179.9M230 198.5h179.9M230 204.9h179.9M230 211.4h179.9M230 217.8h179.9M230 224.2h179.9M230 230.6h179.9"/>
<circle cx="155.4" cy="99.5" r="5.3"/>
<circle cx="249.3" cy="89.4" r="5.3"/>
</g>
<!-- layer: Detail Boundary (ISO) -->
<circle cx="44.5" cy="61.3" r="18.6" fill="none" stroke="#000" stroke-width=".29"/>
<!-- layer: Border (ISO) -->
<g fill="none" stroke="#000" stroke-width=".7">
<path d="M0 0h10v5h-5v5h-5zM0 0h420M15 5h400v287h-400zM20 10h390v277h-390zM52.5 5v5M105 5v5M157.5 5v5M212.1 5h5.8l-2.9 5zM215 0v10M262.5 5v5M315 5v5M367.5 5v5"/>
<path d="M410 0h10v10h-5v-5h-5zM15 49.5h5M410 49.5h5M0 93v204h420h-10v-5h5v-5h5M15 99h5M410 99h5M10 148.5h10M15 145.7l5 2.8-5 2.9zM410 148.5l5-2.8v5.7zM410 148.5h10M15 198h5M410 198h5"/>
<path d="M15 247.5h5M410 247.5h5M0 287h5v5h5v5h-10zM52.5 287v5M105 287v5M157.5 287v5M215 287l2.9 5h-5.8zM215 287v10M262.5 287v5M315 287v5M367.5 287v5"/>
</g>
<!-- layer: Title (ISO) -->
<g fill="none" stroke="#000" stroke-width=".51">
<path d="M230 237h130v10h-130zM360 237h50v10h-50zM230 247h38v10h-38zM305 247v40M322 247v10M339 247v10M360 247v40M399 257v10M410 257v-10h-142v40M230 267h180M268 277h37M360 277h50"/>
<path d="M367 277v10M391 277v10M399 277v10"/>
</g>
<g fill="none" stroke="#f00" stroke-width=".3">
<path d="M341 252h2.4M344 252h.1M344.6 252h2.4M349 252h1.8M351.2 252h.1M351.7 252h3.6M353.5 247.5v1.8M353.5 249.8h.1M353.5 250.3v3.5M353.5 254.3h.1M353.5 254.8v1.7M355.7 252h.1"/>
<path d="M356.2 252h1.8"/>
</g>
<g fill="none" stroke="#000" stroke-width=".59">
<path d="M230 257h180v30h-180zM342 250l4-1.5v7l-4-1.5z"/>
<circle cx="353.5" cy="252" r="3.5"/>
<circle cx="353.5" cy="252" r="2"/>
</g>
<!-- layer: Dimension (ISO) -->
<path d="M75.8 39.9v13.2M395.2 39.9v13.2M70.1 52.6h6.4M73.3 52.6l.5 2.5h-1.1zM73.3 52.6v16.3M75.8 43.1l2.5-.5v1zM75.8 43.1h319.4M392.7 42.6l2.5 .5-2.5 .5zM70.1 68.9h17.7M72.7 66.4h1.1l-.5 2.5z" fill="none" stroke="#000" stroke-width=".29"/>
<path d="M73.3 52.6l.5 2.5h-1.1zM75.8 43.1l2.5-.5v1zM392.7 42.6l2.5 .5-2.5 .5zM72.7 66.4h1.1l-.5 2.5z" fill="#000"/>
<!-- layer: Symbol (ISO) -->
<path d="M391.9 68.1l2.6 .1-2.4 .9zM124.5 115.2l2-1.6 .4 .9z" fill="#000"/>
<g font-size="7.2">
<text x="27.2" y="81.8">F</text>
<text x="74.5" y="94.1">F ( 1 : 3 )</text>
</g>
<g font-size="5.8">
<text x="307.3" y="277.2">Клапа със сигнални</text>
<text x="324.5" y="283.8">лампи</text>
</g>
<g font-size="5.6">
<text x="15.9" y="26.8">A</text>
<text x="410.4" y="26.8">A</text>
<text x="15.9" y="76.3">B</text>
<text x="410.4" y="76.3">B</text>
<text x="15.6" y="125.8">C</text>
<text x="410.4" y="125.8">C</text>
<text x="15.6" y="175.3">D</text>
<text x="410.4" y="175.3">D</text>
<text x="15.9" y="224.8">E</text>
<text x="410.4" y="224.8">E</text>
<text x="16.2" y="274.3">F</text>
<text x="410.4" y="274.3">F</text>
</g>
<g font-size="5.1">
<text x="232" y="245.5">Чертеж</text>
<text x="273.6" y="252.6">ISO 2768-m</text>
<text x="308.3" y="255.6">1 : 8</text>
<text x="232" y="261.7">Realmet MCC</text>
<text x="307" y="265.7">Сборен чертеж</text>
<text x="361" y="265.5">Въведен</text>
<text x="270" y="275.5">Д.Павлов</text>
<text x="361" y="273.8">10.6</text>
</g>
<g font-size="4.8">
<text x="24.9" y="9.6">1</text>
<text x="77.4" y="9.6">2</text>
<text x="129.9" y="9.6">3</text>
<text x="182.4" y="9.6">4</text>
<text x="234.9" y="9.6">5</text>
<text x="287.4" y="9.6">6</text>
<text x="339.9" y="9.6">7</text>
<text x="392.4" y="9.6">8</text>
<text x="230.3" y="41.5">2555</text>
<text x="71.6" y="64.9" transform="rotate(-90 71.6 64.9)">131</text>
<text x="248" y="91.2">4</text>
<text x="154.1" y="101.3">1</text>
<text x="307.3" y="171.3">PARTS LIST</text>
<text x="230.2" y="177.8">Поз.</text>
<text x="242.4" y="177.8">Означение</text>
<text x="301.2" y="177.8">Наименование</text>
<text x="366.5" y="177.8">Кол.</text>
<text x="381.1" y="177.8">Забележка</text>
<text x="233.7" y="184.2">1</text>
<text x="269.5" y="184.2">Светлинна конзола</text>
<text x="370" y="184.2">1</text>
<text x="233.7" y="190.7">2</text>
<text x="269.5" y="190.6">Плексиглас</text>
<text x="370" y="190.6">1</text>
<text x="233.7" y="197.1">3</text>
<text x="269.5" y="197.1">Комбинирана светлина Hella</text>
<text x="370" y="197.1">2</text>
<text x="233.7" y="203.5">4</text>
<text x="269.5" y="203.5">Синя лампа hella</text>
<text x="370" y="203.5">2</text>
<text x="233.7" y="209.9">7</text>
<text x="269.5" y="210">Hella Ultra Beam LED-01-10</text>
<text x="370" y="209.9">1</text>
<text x="232.4" y="216.4">10</text>
<text x="269.5" y="216.4">ISO 7380-1 - M5 x 12</text>
<text x="370" y="216.3">5</text>
<text x="232.4" y="222.7">11</text>
<text x="269.5" y="222.9">Гайка самоосигурителна DIN 985 - M5</text>
<text x="370" y="222.7">5</text>
<text x="232.4" y="229.2">12</text>
<text x="269.5" y="229.2">DIN 125 - A 5,3</text>
<text x="370" y="229.2">5</text>
<text x="377.2" y="229.2">Washer</text>
<text x="232.4" y="235.6">13</text>
<text x="269.5" y="235.6">Планка за укрепване</text>
<text x="370" y="235.6">2</text>
<text x="400" y="265.6">A3</text>
<text x="24.9" y="290.9">1</text>
<text x="77.4" y="291">2</text>
<text x="129.9" y="291">3</text>
<text x="182.4" y="290.9">4</text>
<text x="234.9" y="290.9">5</text>
<text x="287.4" y="291">6</text>
<text x="339.9" y="290.9">7</text>
<text x="392.4" y="291">8</text>
</g>
<g font-size="3.6">
<text x="327.6" y="254.6">N/A</text>
<text x="232" y="265.2">inovation group</text>
<text x="368" y="284.6">14.3.2024 г.</text>
<text x="392" y="284.6">BG</text>
<text x="400" y="284.7">1/4</text>
</g>
<g font-size="2.9">
<text x="232" y="240.1">Допълнителна информация:</text>
<text x="361" y="240.1">Пор.№</text>
<text x="309" y="251.1">Мащаб</text>
<text x="327.3" y="251">Маса</text>
<text x="361" y="250">Материал:</text>
<text x="270" y="260">Техническа справка</text>
<text x="307" y="260">Вид на документа</text>
<text x="361" y="260.1">Статус на документа</text>
<text x="400" y="260.1">Формат</text>
<text x="270" y="270.1">Разработил</text>
<text x="307" y="270.1">Отг. отдел</text>
<text x="270" y="280.1">Одобрил</text>
<text x="361" y="280">Изм.</text>
<text x="368" y="280">Дата на изд.</text>
<text x="392" y="280">Език</text>
<text x="400" y="280">Лист</text>
</g>
</svg>
